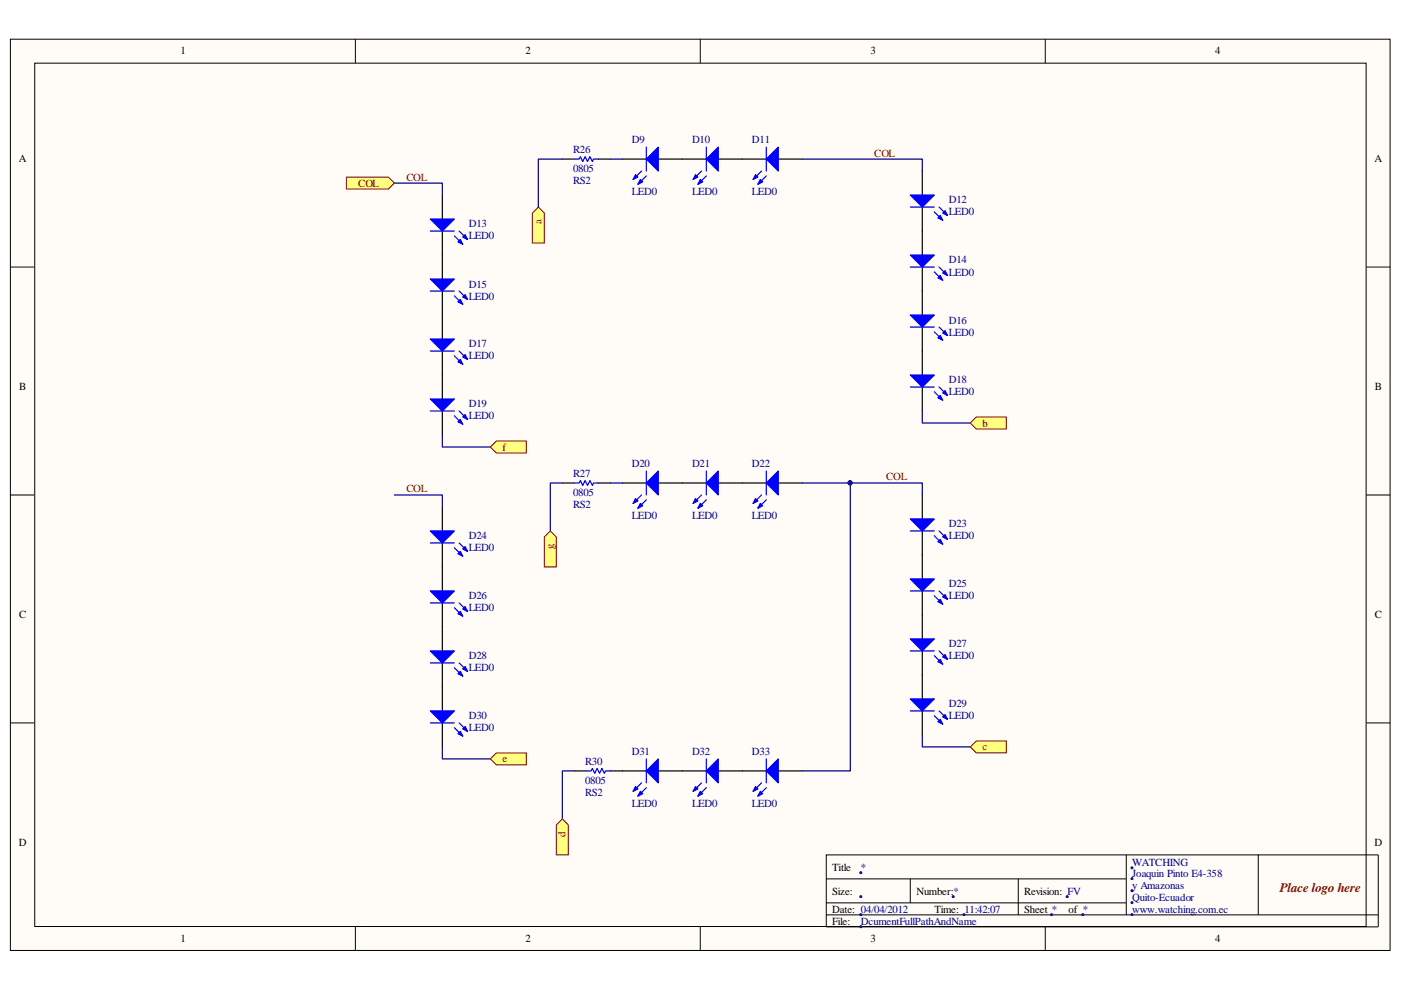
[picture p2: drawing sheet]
<svg xmlns="http://www.w3.org/2000/svg" width="297mm" height="210mm" viewBox="0 0 297 210" stroke-linecap="round" stroke-linejoin="round" font-family="sans-serif">
<path d="M2.3 8.4h292.4v193.1h-292.4z" fill="#fffcf8"/>
<path d="M2.2 8.3h292.5v193.2h-292.5z" fill="none" stroke="#000" stroke-width=".21"/>
<path d="M7.5 13.5h282.1v182.9h-282.1z" fill="#fffcf8"/>
<g fill="none" stroke="#000" stroke-width=".21">
<path d="M7.4 13.4h282.2v183h-282.2zM75.3 8.3v5.1M148.5 8.3v5.1M221.6 8.3v5.1M2.2 56.6h5.1M289.7 56.6h5.1M2.2 104.9h5.1M289.7 104.9h5.1M2.2 153.3h5.1M289.7 153.3h5.1M75.3 196.5v5.1M148.5 196.5v5.1"/>
<path d="M175.2 186.3h63.6M175.2 194h117M175.2 191.4h63.6M193 186.3v5.1M215.9 186.3v7.7M221.6 196.5v5.1M238.8 181.3v12.7M266.8 181.3h-91.6v15.2h117v-15.2h-25.4v12.7"/>
</g>
<g fill="#000080" stroke="#000080" stroke-width=".21">
<circle cx="182.5" cy="185" r=".21"/>
<circle cx="182.5" cy="190.1" r=".21"/>
<circle cx="202.1" cy="190.1" r=".21"/>
<circle cx="240" cy="184" r=".21"/>
<circle cx="226.3" cy="190.1" r=".21"/>
<circle cx="240" cy="186.3" r=".21"/>
<circle cx="240" cy="188.8" r=".21"/>
<circle cx="240" cy="191.4" r=".21"/>
<circle cx="240" cy="193.9" r=".21"/>
<circle cx="182.5" cy="193.9" r=".21"/>
<circle cx="204.4" cy="193.9" r=".2"/>
<circle cx="182.5" cy="196.5" r=".21"/>
<circle cx="229.6" cy="193.9" r=".21"/>
<circle cx="223" cy="193.9" r=".21"/>
</g>
<path d="M131.9 33.7h5.1M139.6 33.7h10.2M152.3 33.7h10.2M165 33.7h5.1" fill="none" stroke="#000" stroke-width=".25"/>
<g fill="#00f" stroke="#00f" stroke-width=".25">
<path d="M162.5 33.7l2.5-2.5v5.1z"/>
<path d="M160.2 37l.5 .5-1 .6z"/>
<path d="M161.2 38.1l.5 .5-1 .5z"/>
<path d="M149.8 33.7l2.5-2.5v5.1z"/>
<path d="M147.5 37l.5 .5-1 .6z"/>
<path d="M148.5 38.1l.5 .5-1 .5z"/>
<path d="M137 33.7l2.6-2.5v5.1z"/>
<path d="M134.7 37l.5 .5-1 .6z"/>
<path d="M135.8 38.1l.5 .5-1.1 .5z"/>
</g>
<path d="M136 36.3l-1.8 1.8M137 37.3l-1.8 1.8M137 31.2v5.1M148.7 36.3l-1.7 1.8M149.8 37.3l-1.8 1.8M149.8 31.2v5.1M161.5 36.3l-1.8 1.8M162.5 37.3l-1.8 1.8M162.5 31.2v5.1" fill="none" stroke="#00f" stroke-width=".25"/>
<g fill="#ffff80" stroke="#800000" stroke-width=".21">
<path d="M73.4 37.5h8.9l1.3 1.3-1.3 1.3h-8.9z" fill-rule="evenodd"/>
<path d="M112.9 45.2l1.2-1.3 1.3 1.3v6.3h-2.5z" fill-rule="evenodd"/>
</g>
<path d="M195.5 36.3v5.1M195.5 43.9v10.2M195.5 56.6v10.2M195.5 69.3v10.2M195.5 82.1v5" fill="none" stroke="#000" stroke-width=".25"/>
<g fill="#00f" stroke="#00f" stroke-width=".25">
<path d="M193 41.4h5.1l-2.6 2.5z"/>
<path d="M199.4 45.7l.5 1-1-.5z"/>
<path d="M199.9 45.2l.5-.5 .5 1z"/>
<path d="M193 54.1h5.1l-2.6 2.5z"/>
<path d="M198.9 58.9l.5-.5 .5 1z"/>
<path d="M199.9 57.9l.5-.5 .5 1z"/>
<path d="M193 66.8h5.1l-2.6 2.5z"/>
<path d="M198.9 71.6l.5-.5 .5 1z"/>
<path d="M199.9 70.6l.5-.5 .5 1z"/>
<path d="M193 79.5h5.1l-2.6 2.6z"/>
<path d="M198.9 84.3l.5-.5 .5 1.1z"/>
<path d="M199.9 83.3l.5-.5 .5 1z"/>
</g>
<path d="M193 43.9h5.1M193 56.6h5.1M198.1 44.9l1.8 1.8M198.1 57.6l1.8 1.8M199.1 43.9l1.8 1.8M199.1 56.6l1.8 1.8M193 69.3h5.1M198.1 70.4l1.8 1.7M199.1 69.3l1.8 1.8M193 82.1h5.1M198.1 83.1l1.8 1.8M199.1 82.1l1.8 1.7" fill="none" stroke="#00f" stroke-width=".25"/>
<path d="M195.5 87.1v2.6h10.2" fill="none" stroke="#000080" stroke-width=".25"/>
<path d="M205.7 89.7l1.3-1.3h6.4v2.6h-6.4z" fill-rule="evenodd" fill="#ffff80" stroke="#800000" stroke-width=".21"/>
<path d="M93.8 41.4v5M93.8 49v10.2M93.8 61.7v10.2M93.8 74.4v10.2M93.8 87.1v5.1" fill="none" stroke="#000" stroke-width=".25"/>
<g fill="#00f" stroke="#00f" stroke-width=".25">
<path d="M91.2 46.4h5.1l-2.5 2.6z"/>
<path d="M97.1 51.3l.5-.5 .5 1z"/>
<path d="M98.1 50.3l.5-.5 .5 1z"/>
<path d="M91.2 59.2h5.1l-2.5 2.5z"/>
<path d="M97.1 64l.5-.5 .5 1z"/>
<path d="M98.1 63l.5-.5 .5 1z"/>
<path d="M91.2 71.9h5.1l-2.5 2.5z"/>
<path d="M97.1 76.7l.5-.5 .5 1z"/>
<path d="M98.1 75.7l.5-.5 .5 1z"/>
<path d="M91.2 84.6h5.1l-2.5 2.5z"/>
<path d="M97.1 89.4l.5-.5 .5 1z"/>
<path d="M98.1 88.4l.5-.5 .5 1z"/>
</g>
<path d="M91.2 49h5.1M96.3 50l1.8 1.8M97.3 49l1.8 1.8M91.2 61.7h5.1M91.2 74.4h5.1M96.3 62.7l1.8 1.8M96.3 75.4l1.8 1.8M97.3 61.7l1.8 1.8M97.3 74.4l1.8 1.8M91.2 87.1h5.1M96.3 88.2l1.8 1.7M97.3 87.1l1.8 1.8" fill="none" stroke="#00f" stroke-width=".25"/>
<path d="M83.6 38.8h10.2v2.6M93.8 92.2v2.6h10.2" fill="none" stroke="#000080" stroke-width=".25"/>
<path d="M104 94.8l1.2-1.3h6.4v2.5h-6.4z" fill-rule="evenodd" fill="#ffff80" stroke="#800000" stroke-width=".21"/>
<path d="M195.5 104.9v5.1M195.5 112.6v10.2M195.5 125.3v10.2M195.5 138v10.2M195.5 150.7v5.1" fill="none" stroke="#000" stroke-width=".25"/>
<g fill="#00f" stroke="#00f" stroke-width=".25">
<path d="M193 110h5.1l-2.6 2.6z"/>
<path d="M198.9 114.9l.5-.5 .5 1z"/>
<path d="M200.4 113.3l.5 1.1-1-.5z"/>
<path d="M193 122.8h5.1l-2.6 2.5z"/>
<path d="M198.9 127.6l.5-.5 .5 1z"/>
<path d="M199.9 126.6l.5-.5 .5 1z"/>
<path d="M193 135.5h5.1l-2.6 2.5z"/>
<path d="M198.9 140.3l.5-.5 .5 1z"/>
<path d="M200.4 138.8l.5 1-1-.5z"/>
<path d="M193 148.2h5.1l-2.6 2.5z"/>
<path d="M198.9 153l.5-.5 .5 1z"/>
<path d="M199.9 152l.5-.5 .5 1z"/>
</g>
<path d="M193 112.6h5.1M198.1 113.6l1.8 1.8M199.1 112.6l1.8 1.8M193 125.3h5.1M193 138h5.1M198.1 126.3l1.8 1.8M198.1 139l1.8 1.8M199.1 125.3l1.8 1.8M199.1 138l1.8 1.8M193 150.7h5.1M198.1 151.8l1.8 1.7M199.1 150.7l1.8 1.8" fill="none" stroke="#00f" stroke-width=".25"/>
<path d="M195.5 155.8v2.6h10.2" fill="none" stroke="#000080" stroke-width=".25"/>
<path d="M205.7 158.4l1.3-1.3h6.4v2.5h-6.4z" fill-rule="evenodd" fill="#ffff80" stroke="#800000" stroke-width=".21"/>
<path d="M93.8 107.5v5.1M93.8 115.1v10.2M93.8 127.8v10.2M93.8 140.6v10.1M93.8 153.3v5.1" fill="none" stroke="#000" stroke-width=".25"/>
<g fill="#00f" stroke="#00f" stroke-width=".25">
<path d="M91.2 112.6h5.1l-2.5 2.5z"/>
<path d="M97.6 116.9l.5 1-1-.5z"/>
<path d="M98.1 116.4l.5-.5 .5 1z"/>
<path d="M91.2 125.3h5.1l-2.5 2.5z"/>
<path d="M97.1 130.1l.5-.5 .5 1z"/>
<path d="M98.1 129.1l.5-.5 .5 1z"/>
<path d="M91.2 138h5.1l-2.5 2.6z"/>
<path d="M97.1 142.8l.5-.5 .5 1.1z"/>
<path d="M98.1 141.8l.5-.5 .5 1z"/>
<path d="M91.2 150.7h5.1l-2.5 2.6z"/>
<path d="M97.1 155.6l.5-.5 .5 1z"/>
<path d="M98.1 154.5l.5-.5 .5 1.1z"/>
</g>
<path d="M91.2 115.1h5.1M96.3 116.1l1.8 1.8M97.3 115.1l1.8 1.8M91.2 127.8h5.1M96.3 128.9l1.8 1.7M97.3 127.8l1.8 1.8M91.2 140.6h5.1M91.2 153.3h5.1M96.3 141.6l1.8 1.8M96.3 154.3l1.8 1.8M97.3 140.6l1.8 1.7M97.3 153.3l1.8 1.8" fill="none" stroke="#00f" stroke-width=".25"/>
<path d="M83.6 104.9h10.2v2.6M93.8 158.4v2.5h10.2" fill="none" stroke="#000080" stroke-width=".25"/>
<path d="M104 160.9l1.2-1.3h6.4v2.6h-6.4z" fill-rule="evenodd" fill="#ffff80" stroke="#800000" stroke-width=".21"/>
<path d="M131.9 102.4h5.1M139.6 102.4h10.2M152.3 102.4h10.2M165 102.4h5.1" fill="none" stroke="#000" stroke-width=".25"/>
<g fill="#00f" stroke="#00f" stroke-width=".25">
<path d="M162.5 102.4l2.5-2.5v5z"/>
<path d="M160.2 105.7l.5 .5-1 .5z"/>
<path d="M161.2 106.7l.5 .5-1 .5z"/>
<path d="M152.3 99.9v5l-2.5-2.5z"/>
<path d="M147.5 105.7l.5 .5-1 .5z"/>
<path d="M148.5 106.7l.5 .5-1 .5z"/>
<path d="M137 102.4l2.6-2.5v5z"/>
<path d="M134.7 105.7l.5 .5-1 .5z"/>
<path d="M135.8 106.7l.5 .5-1.1 .5z"/>
</g>
<path d="M137 99.9v5M149.8 99.9v5M162.5 99.9v5M136 104.9l-1.8 1.8M137 106l-1.8 1.7M148.7 104.9l-1.7 1.8M149.8 106l-1.8 1.7M161.5 104.9l-1.8 1.8M162.5 106l-1.8 1.7" fill="none" stroke="#00f" stroke-width=".25"/>
<path d="M119.2 102.4h-2.5v10.2" fill="none" stroke="#000080" stroke-width=".25"/>
<path d="M116.7 112.6l1.3 1.3v6.3h-2.6v-6.3z" fill-rule="evenodd" fill="#ffff80" stroke="#800000" stroke-width=".21"/>
<path d="M170.1 102.4h25.4v2.5M121.8 163.5h-2.6v10.1" fill="none" stroke="#000080" stroke-width=".25"/>
<path d="M131.9 163.5h5.1M139.6 163.5h10.2M152.3 163.5h10.2M165 163.5h5.1" fill="none" stroke="#000" stroke-width=".25"/>
<g fill="#00f" stroke="#00f" stroke-width=".25">
<path d="M162.5 163.5l2.5-2.6v5.1z"/>
<path d="M160.2 166.8l.5 .5-1 .5z"/>
<path d="M161.2 167.8l.5 .5-1 .5z"/>
<path d="M152.3 160.9v5.1l-2.5-2.5z"/>
<path d="M147.5 166.8l.5 .5-1 .5z"/>
<path d="M148.5 167.8l.5 .5-1 .5z"/>
<path d="M137 163.5l2.6-2.6v5.1z"/>
<path d="M134.7 166.8l.5 .5-1 .5z"/>
<path d="M135.8 167.8l.5 .5-1.1 .5z"/>
</g>
<path d="M136 166l-1.8 1.8M137 167l-1.8 1.8M137 160.9v5.1M148.7 166l-1.7 1.8M149.8 167l-1.8 1.8M149.8 160.9v5.1M161.5 166l-1.8 1.8M162.5 167l-1.8 1.8M162.5 160.9v5.1" fill="none" stroke="#00f" stroke-width=".25"/>
<path d="M118 174.9l1.2-1.3 1.3 1.3v6.4h-2.5z" fill-rule="evenodd" fill="#ffff80" stroke="#800000" stroke-width=".21"/>
<path d="M119.2 33.7h-5.1v10.2M129.4 33.7h2.5M170.1 33.7h25.4v2.6M129.4 102.4h2.5M180.3 102.4v61.1h-10.2" fill="none" stroke="#000080" stroke-width=".25"/>
<path d="M119.2 33.7h2.6M126.9 33.7h2.5M119.2 102.4h2.6M126.9 102.4h2.5M121.8 163.5h2.5M129.4 163.5h2.5" fill="none" stroke="#000" stroke-width=".25"/>
<path d="M121.8 33.7h1l.2-.5 .5 1 .6-1 .5 1 .5-1 .5 1 .2-.5h1.1M121.8 102.4h1l.2-.5 .5 1 .6-1 .5 1 .5-1 .5 1 .2-.5h1.1M124.3 163.5h1l.3-.6 .5 1.1 .5-1.1 .5 1.1 .5-1.1 .5 1.1 .3-.5h1" fill="none" stroke="#00f" stroke-width=".25"/>
<circle cx="180.2" cy="102.4" r=".46" fill="#000080" stroke="#000080" stroke-width=".21"/>
<text font-size="2.8" fill="#800000" x="271.4" y="189.1">Place logo here</text>
<g font-size="2.3">
<text x="38.3" y="11.5">1</text>
<text x="111.4" y="11.5">2</text>
<text x="184.6" y="11.5">3</text>
<text x="257.6" y="11.5">4</text>
<text x="4" y="34.4">A</text>
<text x="291.4" y="34.4">A</text>
<text x="4.1" y="82.7">B</text>
<text x="291.5" y="82.7">B</text>
<text x="4.1" y="131.1">C</text>
<text x="291.5" y="131.1">C</text>
<text x="4" y="179.4">D</text>
<text x="291.4" y="179.4">D</text>
<text x="176.4" y="184.6">Title</text>
<text x="176.4" y="189.7">Size:</text>
<text x="194.3" y="189.7">Number:*</text>
<text x="217.2" y="189.7">Revision: FV</text>
<text x="176.4" y="193.5">Date: 04/04/2012</text>
<text x="176.4" y="196">File:</text>
<text x="198.1" y="193.5">Time: 11:42:07</text>
<text x="217.2" y="193.5">Sheet *</text>
<text x="226.6" y="193.5">of *</text>
<text x="38.3" y="199.8">1</text>
<text x="111.4" y="199.8">2</text>
<text x="184.6" y="199.8">3</text>
<text x="257.6" y="199.8">4</text>
</g>
<g font-size="2.3" fill="#000080">
<text x="121.5" y="32.4">R26</text>
<text x="133.9" y="30.4">D9</text>
<text x="146.7" y="30.4">D10</text>
<text x="159.4" y="30.4">D11</text>
<text x="121.5" y="39">RS2</text>
<text x="121.5" y="36.5">0805</text>
<text x="133.9" y="41.3">LED0</text>
<text x="146.7" y="41.3">LED0</text>
<text x="159.4" y="41.3">LED0</text>
<text x="201.2" y="43.1">D12</text>
<text x="201.2" y="45.6">LED0</text>
<text x="99.4" y="48.2">D13</text>
<text x="99.4" y="50.7">LED0</text>
<text x="201.2" y="55.8">D14</text>
<text x="201.2" y="58.4">LED0</text>
<text x="99.4" y="61">D15</text>
<text x="99.4" y="63.5">LED0</text>
<text x="201.2" y="68.6">D16</text>
<text x="201.2" y="71.1">LED0</text>
<text x="99.4" y="73.7">D17</text>
<text x="99.4" y="76.2">LED0</text>
<text x="201.2" y="81.3">D18</text>
<text x="201.2" y="83.8">LED0</text>
<text x="99.4" y="86.4">D19</text>
<text x="99.4" y="88.9">LED0</text>
<text x="121.5" y="101.1">R27</text>
<text x="133.9" y="99.1">D20</text>
<text x="146.7" y="99.1">D21</text>
<text x="159.4" y="99.1">D22</text>
<text x="121.5" y="107.7">RS2</text>
<text x="121.5" y="105.2">0805</text>
<text x="133.9" y="110">LED0</text>
<text x="146.7" y="110">LED0</text>
<text x="159.4" y="110">LED0</text>
<text x="201.2" y="111.8">D23</text>
<text x="99.4" y="114.3">D24</text>
<text x="99.4" y="116.9">LED0</text>
<text x="201.2" y="114.3">LED0</text>
<text x="201.2" y="124.6">D25</text>
<text x="99.4" y="127.1">D26</text>
<text x="99.4" y="129.6">LED0</text>
<text x="201.2" y="127.1">LED0</text>
<text x="201.2" y="137.3">D27</text>
<text x="99.4" y="139.8">D28</text>
<text x="99.4" y="142.3">LED0</text>
<text x="201.2" y="139.8">LED0</text>
<text x="201.2" y="150">D29</text>
<text x="99.4" y="152.5">D30</text>
<text x="99.4" y="155">LED0</text>
<text x="201.2" y="152.5">LED0</text>
<text x="133.9" y="160.1">D31</text>
<text x="146.7" y="160.1">D32</text>
<text x="159.4" y="160.1">D33</text>
<text x="124" y="162.2">R30</text>
<text x="124" y="166.2">0805</text>
<text x="124" y="168.8">RS2</text>
<text x="133.9" y="171">LED0</text>
<text x="146.7" y="171">LED0</text>
<text x="159.4" y="171">LED0</text>
<text x="182.5" y="184.6">*</text>
<text x="240" y="183.6">WATCHING</text>
<text x="240" y="185.9">Joaquin Pinto E4-358</text>
<text x="240" y="188.4">y Amazonas</text>
<text x="240" y="190.9">Quito-Ecuador</text>
<text x="182.5" y="196">DcumentFullPathAndName</text>
<text x="240" y="193.5">www.watching.com.ec</text>
</g>
<g font-size="2.3" fill="#800000">
<text x="185.3" y="33.2">COL</text>
<text x="75.9" y="39.6">COL</text>
<text x="86.2" y="38.3">COL</text>
<text x="114.8" y="47.4" transform="rotate(-90 114.8 47.4)">a</text>
<text x="106.5" y="95.5">f</text>
<text x="208.3" y="90.4">b</text>
<text x="187.9" y="101.9">COL</text>
<text x="86.2" y="104.4">COL</text>
<text x="117.3" y="116.3" transform="rotate(-90 117.3 116.3)">g</text>
<text x="106.5" y="161.6">e</text>
<text x="208.3" y="159.1">c</text>
<text x="119.9" y="177.4" transform="rotate(-90 119.9 177.4)">d</text>
</g>
</svg>
